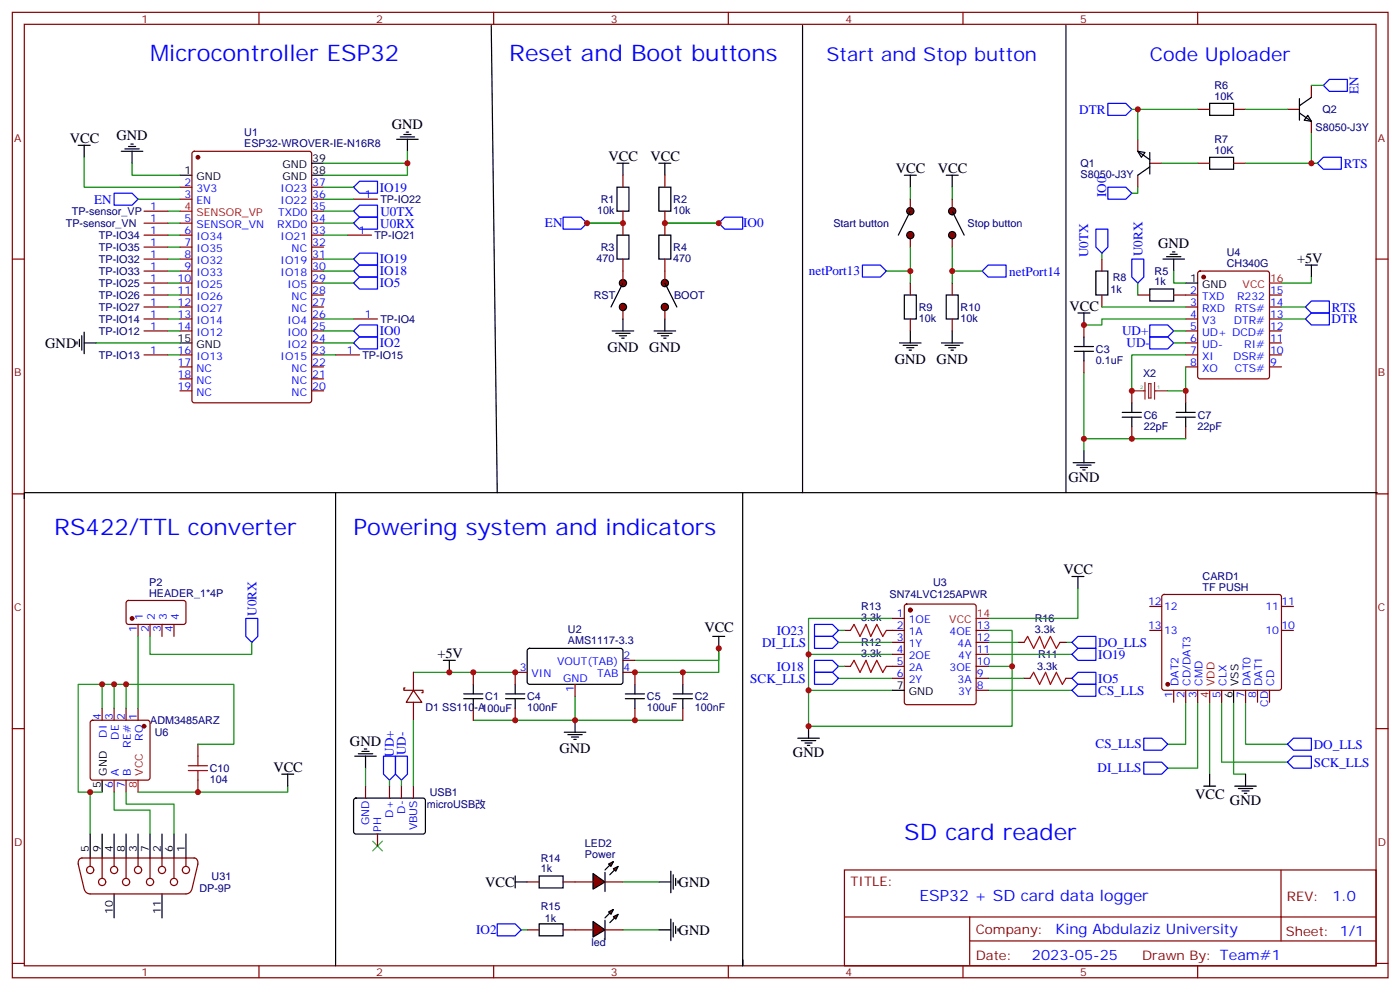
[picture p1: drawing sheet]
<svg xmlns="http://www.w3.org/2000/svg" width="413mm" height="292mm" viewBox="0 0 413 292" stroke-linecap="round" stroke-linejoin="round" font-family="sans-serif">
<g fill="none" stroke="#870000" stroke-width=".35">
<path d="M3.6 3.6h405.4v284.4h-405.4zM7.2 7.2h398.2v277.2h-398.2zM76.3 3.6v3.6M145.5 3.6v3.6M214.6 3.6v3.6M283.7 3.6v3.6M352.9 3.6v3.6M53 55.1h3.6M53 58.7h3.6M56.8 44.8l.5-.2h33.8l.7 .4v72.9l-.4 .7h-34.1l-.7-.4v-72.9zM91.8 55.1h3.6M91.8 58.7h3.6"/>
<path d="M3.6 76.3h3.6M53 76.3h3.6M53 65.7h3.6M53 69.3h3.6M53 72.8h3.6M53 79.8h3.6M91.8 76.3h3.6M91.8 62.2h3.6M91.8 65.7h3.6M91.8 69.3h3.6M91.8 72.8h3.6M91.8 79.8h3.6"/>
<path d="M405.4 76.3h3.6M53 83.4h3.6M53 86.9h3.6M53 90.4h3.6M53 93.9h3.6M53 97.5h3.6M91.8 83.4h3.6M91.8 86.9h3.6M91.8 90.4h3.6M91.8 93.9h3.6M91.8 97.5h3.6M195.9 90.4v3.5"/>
<path d="M53 104.5h3.6M53 108.1h3.6M53 111.6h3.6M53 115.1h3.6M91.8 101h3.6M91.8 104.5h3.6M91.8 108.1h3.6M91.8 111.6h3.6M91.8 115.1h3.6M3.6 145.5h3.6M405.4 145.5h3.6M3.6 214.6h3.6"/>
<path d="M405.4 214.6h3.6M248.8 256.2h156.6v28.2h-156.6zM377.4 256.2v20.9M248.8 270.1h156.5M285.7 277.1h119.6M285.7 270.1v14.1M3.6 283.7h3.6M76.3 284.4v3.6M145.5 284.4v3.6M214.6 284.4v3.6M283.7 284.4v3.6M352.9 284.4v3.6"/>
<path d="M405.4 283.7h3.6"/>
</g>
<path d="M53 51.6h3.6M91.8 51.6h3.6M91.8 48.1h3.6M53 101h3.6" fill="none" stroke="#000" stroke-width=".35"/>
<path d="M53 62.2h3.6" fill="none" stroke="#f00" stroke-width=".35"/>
<circle cx="58.3" cy="46.3" r=".53" fill="#870000" stroke="#870000" stroke-width=".35"/>
<circle cx="195.9" cy="83.4" r="1.06" fill="#870000" stroke="#000" stroke-width=".35"/>
<path d="M195.9 79.8v3.6" fill="none" stroke="#870000" stroke-width=".35"/>
<circle cx="195.9" cy="90.4" r="1.06" fill="#870000" stroke="#000" stroke-width=".35"/>
<path d="M195.9 83.4l3.5 7" fill="none" stroke="#000" stroke-width=".35"/>
<path d="M183.6 90.4v3.5" fill="none" stroke="#870000" stroke-width=".35"/>
<circle cx="183.6" cy="83.4" r="1.06" fill="#870000" stroke="#000" stroke-width=".35"/>
<path d="M183.6 79.8v3.6" fill="none" stroke="#870000" stroke-width=".35"/>
<circle cx="183.6" cy="90.4" r="1.06" fill="#870000" stroke="#000" stroke-width=".35"/>
<g fill="none" stroke="#000" stroke-width=".35">
<path d="M144.7 7.5l1.8 137.6h-139.3v1.8M236.5 7.5v137.6h-90M382.9 29v6.4M382.9 33.3l3.5 2.4M385.3 34l1.1 1.7-2.1-.3zM386.4 28.7l-3.5 2.5M181.8 55.1h3.5v7.1h-3.5zM181.8 48.1h3.5M183.6 48.1v3.5M194.1 55.1h3.6v7.1h-3.6zM194.1 48.1h3.6M195.9 48.1v3.5"/>
<path d="M266.5 51.6h3.5M268.2 51.6v3.5M278.8 51.6h3.5M280.6 51.6v3.5M335.2 44.6l2.2 .3-1.1 1.4zM335.2 44.6l3.6 2.4M338.8 44.9v6.4M338.8 49.1l-3.6 2.5M181.8 69.3h3.5v7h-3.5zM194.1 69.3h3.6v7h-3.6zM180.4 97.5h6.3M181.4 98.2h4.3"/>
<path d="M182.5 98.9h2.1M183.2 99.6h.7M183.6 83.4l-3.6 7M183.6 93.9v3.6M192.7 97.5h6.4M193.8 98.2h4.2M194.8 98.9h2.2M195.5 99.6h.8M195.9 93.9v3.6M268.2 97.5v3.5M280.6 97.5v3.5M265 101h6.4"/>
<path d="M266.1 101.7h4.2M267.2 102.4h2.1M267.9 103.1h.7M277.4 101h6.3M278.4 101.7h4.3M279.5 102.4h2.1M280.2 103.1h.7M218.8 145.1v139.3v-1.7M130.6 194.5h3.6M132.4 194.5v3.5M155.6 191.2l.4-.2h27.1l.5 .7-.1 9.4-.7 .4h-27l-.5-.7v-9.1zM210 187.4h3.5"/>
<path d="M211.8 187.4v3.6M136.6 205.8h5.7M136.6 204.4h5.7M139.5 201.5v2.9M139.5 205.8v2.8M149 205.8h5.6M149 204.4h5.6M151.8 201.5v2.9M151.8 205.8v2.8M166.3 215.7h6.3M167.3 216.4h4.3M168.4 217.1h2.1"/>
<path d="M169.1 217.8h.7M169.4 212.1v3.6M184.3 205.8h5.6M184.3 204.4h5.6M187.1 201.5v2.9M187.1 205.8v2.8M198.4 205.8h5.6M198.4 204.4h5.6M201.2 201.5v2.9M201.2 205.8v2.8M104.4 235.3l.5-.2h20l.4 .7v9.4l-.7 .4h-20l-.4-.7v-9.1zM104.5 222.7h6.4"/>
<path d="M105.6 222h4.2M106.6 221.3h2.2M107.4 220.6h.7M107.7 222.7v3.5"/>
</g>
<g fill="none" stroke="#870000" stroke-width=".35">
<path d="M379.3 32.2h3.6M386.4 25.2v3.5M386.4 35.7v3.6M183.6 51.6v3.5M195.9 51.6v3.5M335.2 41v3.6M335.2 51.6v3.5M338.8 48.1h3.5M183.6 62.2v7.1M183.6 76.3v3.5M195.9 62.2v7.1M195.9 76.3v3.5"/>
<path d="M268.2 69.3v3.5M121.8 198v5.3M139.5 198v3.5M155.3 198h-3.5v3.5M183.6 198h3.5v3.5M183.6 194.5h3.5M201.2 198v3.5M119.3 202.6h-.3v.7h2.8M121.8 203.3l2.5 3.5h-4.6zM121.8 203.3h2.8v.7h-.3M121.8 206.8v5.3M139.5 208.6v3.5"/>
<path d="M151.8 208.6v3.5M169.4 201.5v3.6M187.1 208.6v3.5M201.2 208.6v3.5M107.7 231.5v3.6M114.8 231.5v3.6M118.3 231.5v3.6M121.8 231.5v3.6M111.2 245.6v3.6"/>
</g>
<path d="M391.7 23.4h5.3v3.5h-5.3l-1.8-1.7zM326.4 55.1h5.3l1.8 1.8-1.8 1.8h-5.3zM165.9 64h5.3l1.8 1.7-1.8 1.8h-5.3zM213.5 64h5.3v3.5h-5.3l-1.7-1.8zM338.8 95.7h5.3l1.7 1.8-1.7 1.7h-5.3zM338.8 99.2h5.3l1.7 1.8-1.7 1.8h-5.3zM113 222.7h3.5v5.3l-1.7 1.8-1.8-1.8zM116.5 222.7h3.6v5.3l-1.8 1.8-1.8-1.8z" fill="none" stroke="#00f" stroke-width=".35"/>
<path d="M173 65.7h10.6M195.9 65.7h15.9M121.8 198h30M187.1 194.5h24.7v-3.5v7h-24.7M139.5 212.1h61.7M169.4 205.1v7" fill="none" stroke="#008700" stroke-width=".35"/>
<path d="M109.8 247.8l2.8 2.8M112.6 247.8l-2.8 2.8" fill="none" stroke="#3c3" stroke-width=".35"/>
<circle cx="268.2" cy="62.2" r="1.06" fill="#870000" stroke="#000" stroke-width=".35"/>
<path d="M268.2 58.7v3.5" fill="none" stroke="#870000" stroke-width=".35"/>
<circle cx="268.2" cy="69.3" r="1.06" fill="#870000" stroke="#000" stroke-width=".35"/>
<path d="M268.2 62.2l-3.5 7.1" fill="none" stroke="#000" stroke-width=".35"/>
<path d="M280.6 69.3v3.5" fill="none" stroke="#870000" stroke-width=".35"/>
<circle cx="280.6" cy="62.2" r="1.06" fill="#870000" stroke="#000" stroke-width=".35"/>
<path d="M280.6 58.7v3.5" fill="none" stroke="#870000" stroke-width=".35"/>
<circle cx="280.6" cy="69.3" r="1.06" fill="#870000" stroke="#000" stroke-width=".35"/>
<g fill="none" stroke="#000" stroke-width=".35">
<path d="M314.1 7.5v137.6h-77.6M356.4 30.4h7.1v3.6h-7.1zM356.4 46.3h7.1v3.5h-7.1zM280.6 62.2l3.5 7.1M322.9 79.8h3.5v7.1h-3.5zM342.7 76.3h6.3M343.7 75.6h4.2M344.8 74.9h2.1M345.5 74.2h.7M345.8 76.3v3.5M384.6 78.1h3.6M386.4 78.1v3.5"/>
<path d="M266.5 86.9h3.5v7h-3.5zM278.8 86.9h3.5v7h-3.5zM317.6 92.2h3.5M319.4 92.2v3.5M319.4 99.2v2.9M338.8 85.1h7v3.6h-7zM349.4 83.4h3.5M316.5 103.5h5.7M316.5 102.1h5.7M319.4 103.5v2.8M333.5 118.6v2.9M349.4 118.6v2.9"/>
<path d="M316.2 136.3h6.3M317.3 137h4.2M318.3 137.7h2.1M319 138.4h.7M319.4 132.8v3.5M330.7 122.9h5.6M330.7 121.5h5.6M333.5 122.9v2.8M346.5 122.9h5.7M346.5 121.5h5.7M349.4 122.9v2.8M314.1 145.1h91.7"/>
<path d="M315.8 169.8h3.6M317.6 169.8v3.5M235.1 217.4h6.3M236.1 218.1h4.2M237.2 218.8h2.1M237.9 219.5h.7M238.2 213.9v3.5M262.9 203.3h3.6M363.5 203.3v3.5M354.6 231.5h3.6M356.4 228v3.5M363.8 231.5h6.4"/>
<path d="M364.9 232.2h4.2M365.9 232.9h2.2M366.6 233.6h.7M367 228v3.5"/>
</g>
<g fill="none" stroke="#008700" stroke-width=".35">
<path d="M333.5 32.2h1.7v8.8M335.2 32.2h17.7M367 32.2h12.3M386.4 39.3v8.8h1.8M386.4 25.2h3.5M268.2 55.1v3.6M280.6 55.1v3.6M335.2 55.1v1.8h-1.7M342.3 48.1h10.6M367 48.1h19.4M261.2 79.8h7M268.2 72.8v10.6"/>
<path d="M280.6 72.8v10.6M280.6 79.8h8.8M324.7 74.5v1.8M345.8 79.8v3.6h3.6M324.7 90.4h24.7M335.2 83.4v3.5M345.8 97.5h3.6M349.4 93.9h-24.7v1.8h-5.3M377.6 90.4h7M377.6 93.9h7M386.4 81.6v1.8h-8.8M319.4 109.8v23"/>
<path d="M345.8 101h3.6M349.4 108.1v7h-5.3M349.4 104.5h-15.9v10.6M319.4 129.2h30M317.6 173.3v8.8h-26.5M247.1 189.2h15.8M247.1 199.8h15.8M247.1 185.7h1.7M247.1 196.3h1.7M262.9 182.1h-24.7v10.6M262.9 192.7h-24.7v10.6M291.1 185.7h7.1v28.2h-60v-10.6h24.7"/>
<path d="M291.1 189.2h8.9M291.1 192.7h24.7M291.1 199.8h10.6M291.1 196.3h7.1M314.1 189.2h1.7M291.1 203.3h24.7M349.4 206.8v12.4h-5.3M352.9 206.8v19.4h-8.8M356.4 206.8v21.2M359.9 206.8v17.7h19.4M363.5 206.8v21.2h3.5M367 206.8v12.4h12.3"/>
</g>
<g fill="none" stroke="#870000" stroke-width=".35">
<path d="M352.9 32.2h3.5M363.5 32.2h3.5M352.9 48.1h3.5M363.5 48.1h3.5M324.7 76.3v3.5M268.2 83.4v3.5M268.2 93.9v3.6M280.6 83.4v3.5M280.6 93.9v3.6M319.4 95.7v3.5M324.7 86.9v3.5M335.2 86.9h3.6"/>
<path d="M345.8 86.9h7.1M349.4 90.4h3.5M349.4 93.9h3.5M349.4 97.5h3.5M353.1 80l.5-.2h19.7l.7 .5 .1 30.6-.5 .6-20 .1-.7-.5v-30.6zM374.1 86.9h3.5M374.1 90.4h3.5M374.1 93.9h3.5M374.1 97.5h3.5M319.4 106.3v3.5M333.5 115.1v3.5M349.4 101h3.5"/>
<path d="M349.4 104.5h3.5M349.4 108.1h3.5M349.4 115.1v3.5M374.1 101h3.5M374.1 104.5h3.5M374.1 108.1h3.5M333.5 125.7v3.5M349.4 125.7v3.5M266.7 178.1l.5-.2h19.7l.5 .2 .2 .5v28.2l-.2 .5-.5 .2h-19.7l-.5-.2-.2-.5v-28.2zM338.8 178.6h3.5M342.5 175.3l.5-.2h33.9l.5 .2 .2 .5v26.8l-.3 .5-.4 .2h-33.9l-.5-.2-.2-.5v-26.8zM377.6 178.6h3.5"/>
<path d="M248.8 196.3h1.8M248.8 185.7h1.8M261.2 196.3h5.3M261.2 185.7h5.3M262.9 189.2h3.6M262.9 199.8h3.6M262.9 182.1h3.6M262.9 192.7h3.6M287.6 189.2h3.5M287.6 199.8h3.5M287.6 196.3h3.5M287.6 185.7h3.5"/>
<path d="M287.6 192.7h3.5M300 189.2h1.7M301.7 199.8h1.8M312.3 189.2h1.8M314.1 199.8h1.7M338.8 185.7h3.5M377.6 185.7h3.5M287.6 203.3h3.5M345.8 203.3v3.5M349.4 203.3v3.5M352.9 203.3v3.5M359.9 203.3v3.5"/>
<path d="M367 203.3v3.5M370.5 203.3v3.5M374.1 203.3v3.5"/>
</g>
<g fill="none" stroke="#00f" stroke-width=".35">
<path d="M326.4 30.4h5.3l1.8 1.8-1.8 1.8h-5.3zM388.2 48.1l1.7-1.8h5.3v3.5h-5.3zM254.1 78.1h5.3l1.8 1.7-1.8 1.8h-5.3zM289.4 79.8l1.7-1.7h5.3v3.5h-5.3zM322.9 67.5h3.5v5.3l-1.7 1.7-1.8-1.7zM333.5 76.3h3.5v5.3l-1.8 1.8-1.7-1.8zM384.6 90.4l1.8-1.7h5.3v3.5h-5.3zM386.4 92.2h5.3v3.5h-5.3l-1.8-1.8zM240 198h5.3l1.8 1.8-1.8 1.7h-5.3zM240 187.4h5.3l1.8 1.8-1.8 1.8h-5.3zM240 194.5h5.3l1.8 1.8-1.8 1.7h-5.3zM240 183.9h5.3l1.8 1.8-1.8 1.7h-5.3z"/>
<path d="M315.8 199.8l1.8-1.8h5.3v3.5h-5.3zM315.8 189.2l1.8-1.8h5.3v3.6h-5.3zM317.6 191h5.3v3.5h-5.3l-1.8-1.8zM317.6 201.5h5.3v3.6h-5.3l-1.8-1.8zM337 217.4h5.3l1.8 1.8-1.8 1.7h-5.3zM379.3 219.2l1.8-1.8h5.3v3.5h-5.3zM337 224.5h5.3l1.8 1.7-1.8 1.8h-5.3zM379.3 224.5l1.8-1.8h5.3v3.5h-5.3z"/>
</g>
<g fill="#870000" stroke="#870000" stroke-width=".35">
<circle cx="354.6" cy="81.6" r=".53"/>
<circle cx="268.2" cy="179.7" r=".53"/>
<circle cx="344.1" cy="201.5" r=".53"/>
</g>
<path d="M374.1 83.4h3.5M287.6 182.1h3.5M356.4 203.3v3.5" fill="none" stroke="#f00" stroke-width=".35"/>
<path d="M333.5 115.1h3.9M337.4 112.6v5M338.4 113h.7v4.2h-.7zM340.2 115.1h3.9M340.2 112.6v5" fill="none" stroke="#8c2424" stroke-width=".35"/>
<path d="M250.6 196.3l1-1.8 1.8 3.5 1.8-3.5 1.4 3.5 1.7-3.5 1.8 3.5 1.1-1.7M250.6 185.7l1-1.8 1.8 3.5 1.8-3.5 1.4 3.5 1.7-3.5 1.8 3.5 1.1-1.7M301.7 189.2l1.1-1.8 1.8 3.6 1.7-3.6 1.4 3.6 1.8-3.6 1.8 3.6 1-1.8M303.5 199.8l1.1-1.8 1.7 3.5 1.8-3.5 1.4 3.5 1.8-3.5 1.7 3.5 1.1-1.7" fill="none" stroke="#a10000" stroke-width=".35"/>
<g fill="#870000" stroke="#000" stroke-width=".35">
<path d="M174.7 257.3l3.6 2.5-3.6 2.1z"/>
<path d="M178.3 256.9v5.7z"/>
<path d="M178.3 256.2l1.4-1.4z"/>
<path d="M179.7 257.6l1.4-1.4z"/>
<path d="M179.3 254.5l1.4-.7-.7 1.4z"/>
<path d="M180.7 255.9l1.4-.7-.7 1.4z"/>
</g>
<path d="M155.3 259.8h3.6M165.9 259.8h8.8M178.3 259.8h5.3M155.3 273.9h3.6M165.9 273.9h3.5" fill="none" stroke="#870000" stroke-width=".35"/>
<path d="M151.8 259.8h3.5M151.8 258v3.5M158.9 258h7v3.5h-7zM158.9 272.1h7v3.5h-7z" fill="none" stroke="#000" stroke-width=".35"/>
<g fill="#870000" stroke="#000" stroke-width=".35">
<path d="M174.7 271.4l3.6 2.5-3.6 2.1z"/>
<path d="M178.3 271v5.7z"/>
<path d="M178.3 270.3l1.4-1.4z"/>
<path d="M179.7 271.7l1.4-1.4z"/>
<path d="M179.3 268.6l1.4-.7-.7 1.4z"/>
<path d="M180.7 270l1.4-.7-.7 1.4z"/>
</g>
<g fill="none" stroke="#870000" stroke-width=".35">
<path d="M104.2 58.7h7M42.4 62.2h7.1M42.4 65.7h7.1M42.4 69.3h7.1M42.4 72.8h7.1M42.4 76.3h7.1M42.4 79.8h7.1M102.4 69.3h7.1M42.4 83.4h7.1M42.4 86.9h7.1M42.4 90.4h7.1M42.4 93.9h7.1"/>
<path d="M42.4 97.5h7.1M104.2 93.9h7M42.4 104.5h7.1M98.9 104.5h7M37.4 177.1l.5-.3 16.5 .1 .4 .7-.1 5.9-.6 .4-16.5-.1-.5-.6v-5.6zM40.7 183.9v3.5M44.2 183.9v3.5M47.7 183.9v3.5M51.3 183.9v3.5M26.8 212.3l.5-.2h16.2l.5 .2 .2 .5v16.3l-.2 .5-.5 .2h-16.2l-.5-.3-.2-.4v-16.3zM30.1 208.6v3.5M33.6 208.6v3.5"/>
<path d="M37.1 208.6v3.5M40.7 208.6v3.5M58.3 219.2v3.5M33.6 229.8v3.5M37.1 229.8v3.5M58.3 229.8v3.5M23 254.5l1.8 7.4M24.1 252.7h33.2M24.2 252.7a1.4 1.4 0 0 0-1.1 1.9M26.6 252.7v2.5M30.1 252.7v6M33.6 252.7v2.5"/>
<path d="M37.1 252.7v6M40.7 252.7v2.5M44.2 252.7v6M47.7 252.7v2.5M51.3 252.7v6M54.8 252.7v2.5M57.1 252.7a1.31 1.31 0 0 1 1.1 1.9M58.3 254.5l-1.7 7.4M24.9 262a1.76 1.76 0 0 0 1.7 1.3h28.2a1.77 1.77 0 0 0 1.7-1.3M169.4 273.9h5.3M178.3 273.9h5.3"/>
<circle cx="26.6" cy="256.2" r="1.06"/>
<circle cx="30.1" cy="259.8" r="1.06"/>
<circle cx="33.6" cy="256.2" r="1.06"/>
<circle cx="37.1" cy="259.8" r="1.06"/>
<circle cx="40.7" cy="256.2" r="1.06"/>
<circle cx="44.2" cy="259.8" r="1.06"/>
<circle cx="47.7" cy="256.2" r="1.06"/>
<circle cx="51.3" cy="259.8" r="1.06"/>
<circle cx="54.8" cy="256.2" r="1.06"/>
</g>
<path d="M33.6 56.9h5.3l1.8 1.8-1.8 1.7h-5.3zM104.2 55.1l1.7-1.7h5.3v3.5h-5.3zM104.2 76.3l1.7-1.8h5.3v3.6h-5.3zM104.2 65.7l1.7-1.7h5.3v3.5h-5.3zM105.9 78.1h5.3v3.5h-5.3l-1.7-1.8zM105.9 60.4h5.3v3.6h-5.3l-1.7-1.8zM104.2 83.4l1.7-1.8h5.3v3.5h-5.3zM104.2 97.5l1.7-1.8h5.3v3.5h-5.3zM104.2 101l1.7-1.8h5.3v3.6h-5.3zM72.4 182.1h3.6v5.3l-1.8 1.8-1.8-1.8zM146.5 272.1h5.3l1.8 1.8-1.8 1.7h-5.3z" fill="none" stroke="#00f" stroke-width=".35"/>
<g fill="none" stroke="#008700" stroke-width=".35">
<path d="M24.8 46.3v8.8h28.2M38.9 48.1v3.5h14.1M40.7 58.7h12.3M95.4 55.1h8.8M95.4 58.7h8.8M95.4 48.1h24.7M120.1 44.6v7h-24.7M49.5 62.2h3.5M49.5 76.3h3.5M49.5 79.8h3.5M49.5 65.7h3.5M49.5 69.3h3.5"/>
<path d="M49.5 72.8h3.5M95.4 62.2h8.8M95.4 76.3h8.8M95.4 79.8h8.8M95.4 65.7h8.8M95.4 69.3h7M49.5 83.4h3.5M49.5 97.5h3.5M49.5 86.9h3.5M49.5 90.4h3.5M49.5 93.9h3.5M95.4 83.4h8.8"/>
<path d="M95.4 97.5h8.8M95.4 93.9h8.8M28.3 101h24.7M49.5 104.5h3.5M95.4 101h8.8M95.4 104.5h3.5M40.7 187.4v21.2M44.2 187.4v5.3h30v-3.5M30.1 201.5v7.1M33.6 201.5v7.1M37.1 201.5v7.1M58.3 219.2h10.6v-17.7h-45.9v31.8h3.6"/>
<path d="M121.8 212.1v19.4M30.1 233.3h-3.5v12.3M33.6 233.3v5.3h10.6v7M37.1 233.3v3.5h14.2v8.8M84.8 231.5v1.8h-44.1M107.7 226.2v5.3M114.8 229.8v1.7M118.3 229.8v1.7M183.6 259.8h10.5M153.6 273.9h1.7M183.6 273.9h10.5"/>
</g>
<g fill="none" stroke="#000" stroke-width=".35">
<path d="M119 39.6h2.1M119.7 38.9h.7M23 42.8h3.6M24.8 42.8v3.5M35.7 44.6h6.4M36.8 43.9h4.2M37.9 43.1h2.1M38.6 42.4h.7M38.9 44.6v3.5M116.9 41h6.3M117.9 40.3h4.3M120.1 41v3.6"/>
<path d="M23.4 99.9v2.2M24.1 98.9v4.2M24.8 97.8v6.4M22.7 100.6v.8M24.8 101h3.5M98.9 145.1v139.3M30.1 229.8v3.5M83 228h3.5M84.8 228v3.5M26.6 245.6v7.1M30.1 245.6v7.1M33.6 245.6v7.1"/>
<path d="M37.1 245.6v7.1M40.7 245.6v7.1M44.2 245.6v7.1M47.7 245.6v7.1M51.3 245.6v7.1M54.8 245.6v7.1M194.1 259.8h3.6M197.7 256.6v6.3M198.4 257.6v4.3M199.1 258.7v2.1M199.8 259.4v.7M33.6 263.3v7"/>
<path d="M47.7 263.3v7M194.1 273.9h3.6M197.7 270.7v6.3M198.4 271.7v4.3M199.1 272.8v2.1M199.8 273.5v.7"/>
</g>
<path d="M40.7 229.8v3.5" fill="none" stroke="#f00" stroke-width=".35"/>
<g fill="#870000" stroke="#870000" stroke-width=".35">
<circle cx="42.4" cy="213.9" r=".53"/>
<circle cx="38.9" cy="182.1" r=".53"/>
</g>
<path d="M55.5 226.9h5.6M55.5 225.5h5.6M58.3 222.7v2.8M58.3 226.9v2.9" fill="none" stroke="#a10000" stroke-width=".35"/>
<g fill="#c00">
<circle cx="195.9" cy="65.7" r=".88"/>
<circle cx="183.6" cy="65.7" r=".88"/>
<circle cx="169.4" cy="212.1" r=".88"/>
<circle cx="187.1" cy="212.1" r=".88"/>
<circle cx="151.8" cy="212.1" r=".88"/>
<circle cx="151.8" cy="198" r=".88"/>
<circle cx="187.1" cy="198" r=".88"/>
<circle cx="132.4" cy="198" r=".88"/>
<circle cx="173" cy="65.7" r=".88"/>
<circle cx="211.8" cy="65.7" r=".88"/>
<circle cx="139.5" cy="198" r=".88"/>
<circle cx="201.2" cy="198" r=".88"/>
<circle cx="211.8" cy="191" r=".88"/>
<circle cx="268.2" cy="79.8" r=".88"/>
<circle cx="280.6" cy="79.8" r=".88"/>
<circle cx="335.2" cy="32.2" r=".88"/>
<circle cx="386.4" cy="48.1" r=".88"/>
<circle cx="319.4" cy="95.7" r=".88"/>
<circle cx="333.5" cy="115.1" r=".88"/>
<circle cx="349.4" cy="115.1" r=".88"/>
<circle cx="319.4" cy="129.2" r=".88"/>
<circle cx="333.5" cy="129.2" r=".88"/>
<circle cx="238.2" cy="192.7" r=".88"/>
<circle cx="238.2" cy="203.3" r=".88"/>
<circle cx="238.2" cy="213.9" r=".88"/>
<circle cx="298.2" cy="196.3" r=".88"/>
<circle cx="120.1" cy="48.1" r=".88"/>
<circle cx="58.3" cy="233.3" r=".88"/>
<circle cx="26.6" cy="233.3" r=".88"/>
<circle cx="37.1" cy="201.5" r=".88"/>
<circle cx="33.6" cy="201.5" r=".88"/>
<circle cx="30.1" cy="201.5" r=".88"/>
</g>
<g font-size="6.7" fill="#00f">
<text x="44.2" y="18.1">Microcontroller ESP32</text>
<text x="150" y="18.1">Reset and Boot buttons</text>
<text x="16" y="157.4">RS422/TTL converter</text>
<text x="104.2" y="157.4">Powering system and indicators</text>
<text x="266.5" y="247.4">SD card reader</text>
</g>
<g font-size="5.6" fill="#00f">
<text x="243.5" y="18.1">Start and Stop button</text>
<text x="338.8" y="18.1">Code Uploader</text>
</g>
<text font-size="4.6" fill="#00f" x="270.9" y="265.3">ESP32 + SD card data logger</text>
<g font-size="4.2">
<text x="34.3" y="41.3">GND</text>
<text x="115.5" y="37.9">GND</text>
<text x="20.6" y="42.1">VCC</text>
<text x="179.3" y="47.4">VCC</text>
<text x="191.7" y="47.4">VCC</text>
<text x="264" y="50.9">VCC</text>
<text x="276.3" y="50.9">VCC</text>
<text x="341.2" y="73.1">GND</text>
<text x="382.2" y="77.4">+5V</text>
<text x="315.1" y="91.5">VCC</text>
<text x="13.3" y="102.4">GND</text>
<text x="179" y="103.6">GND</text>
<text x="191.3" y="103.6">GND</text>
<text x="263.6" y="107.1">GND</text>
<text x="276" y="107.1">GND</text>
<text x="314.8" y="141.9">GND</text>
<text x="313.4" y="169.1">VCC</text>
<text x="207.5" y="186.3">VCC</text>
<text x="128.9" y="193.8">+5V</text>
<text x="103.1" y="219.6">GND</text>
<text x="164.9" y="221.8">GND</text>
<text x="80.5" y="227.3">VCC</text>
<text x="233.6" y="223.1">GND</text>
<text x="352.1" y="235.4">VCC</text>
<text x="362.4" y="237.2">GND</text>
<text x="142.9" y="261.2">VCC</text>
<text x="200" y="261.2">GND</text>
<text x="200" y="275.3">GND</text>
</g>
<g font-size="4.2" fill="#00f">
<text x="392.6" y="265.5">1.0</text>
<text x="311" y="275">King Abdulaziz University</text>
<text x="304.1" y="282.9">2023-05-25</text>
</g>
<g font-size="3.9" fill="#00f">
<text x="400.3" y="27.7" transform="rotate(-90 400.3 27.7)">EN</text>
<text x="318" y="33.5">DTR</text>
<text x="395.9" y="49.4">RTS</text>
<text x="27.8" y="59.9">EN</text>
<text x="111.9" y="56.4">IO19</text>
<text x="325.9" y="58.1" transform="rotate(-90 325.9 58.1)">IO0</text>
<text x="112.1" y="63.6">U0TX</text>
<text x="112.1" y="67">U0RX</text>
<text x="160.6" y="67">EN</text>
<text x="219" y="67">IO0</text>
<text x="111.9" y="77.6">IO19</text>
<text x="320.7" y="75.8" transform="rotate(-90 320.7 75.8)">U0TX</text>
<text x="336.6" y="75.5" transform="rotate(-90 336.6 75.5)">U0RX</text>
<text x="111.9" y="81.1">IO18</text>
<text x="238.3" y="81">netPort13</text>
<text x="297.4" y="81.3">netPort14</text>
<text x="111.9" y="84.7">IO5</text>
<text x="392.3" y="95.3">DTR</text>
<text x="392.4" y="91.8">RTS</text>
<text x="111.9" y="98.8">IO0</text>
<text x="330.6" y="98.7">UD+</text>
<text x="111.9" y="102.3">IO2</text>
<text x="331.9" y="102.3">UD-</text>
<text x="75.6" y="181.3" transform="rotate(-90 75.6 181.3)">U0RX</text>
<text x="224.6" y="190.5">DI_LLS</text>
<text x="228.9" y="186.9">IO23</text>
<text x="323.6" y="190.5">DO_LLS</text>
<text x="228.9" y="197.5">IO18</text>
<text x="323.6" y="194">IO19</text>
<text x="221.1" y="201">SCK_LLS</text>
<text x="323.6" y="201.1">IO5</text>
<text x="323.6" y="204.6">CS_LLS</text>
<text x="322.8" y="220.3">CS_LLS</text>
<text x="387.1" y="220.5">DO_LLS</text>
<text x="116" y="222.9" transform="rotate(-90 116 222.9)">UD+</text>
<text x="119.5" y="222.5" transform="rotate(-90 119.5 222.5)">UD-</text>
<text x="323.4" y="227.5">DI_LLS</text>
<text x="387.1" y="225.8">SCK_LLS</text>
<text x="140.3" y="275.1">IO2</text>
</g>
<g font-size="3.9" fill="#800">
<text x="250.6" y="260.8">TITLE:</text>
<text x="379.2" y="265.5">REV:</text>
<text x="287.5" y="275">Company:</text>
<text x="378.9" y="275.6">Sheet: 1/1</text>
<text x="287.5" y="282.7">Date:</text>
<text x="336.5" y="282.8">Drawn By: Team#1</text>
</g>
<g font-size="3.2" fill="#800">
<text x="41.7" y="6.6">1</text>
<text x="110.9" y="6.6">2</text>
<text x="180" y="6.6">3</text>
<text x="249.2" y="6.6">4</text>
<text x="318.3" y="6.6">5</text>
<text x="4.2" y="41.7">A</text>
<text x="406" y="41.7">A</text>
<text x="4.2" y="110.9">B</text>
<text x="406" y="110.9">B</text>
<text x="4.2" y="180">C</text>
<text x="406" y="180">C</text>
<text x="4.2" y="249.2">D</text>
<text x="406" y="249.2">D</text>
<text x="41.7" y="287.4">1</text>
<text x="110.9" y="287.4">2</text>
<text x="180" y="287.4">3</text>
<text x="249.2" y="287.4">4</text>
<text x="318.3" y="287.4">5</text>
</g>
<g font-size="3.2" fill="#000080">
<text x="357.8" y="29.4">10K</text>
<text x="357.8" y="26.2">R6</text>
<text x="389.6" y="33.3">Q2</text>
<text x="72" y="40.1">U1</text>
<text x="387.6" y="38.6">S8050-J3Y</text>
<text x="72" y="43.4">ESP32-WROVER-IE-N16R8</text>
<text x="357.8" y="45.3">10K</text>
<text x="357.8" y="42.1">R7</text>
<text x="318.4" y="52.4">S8050-J3Y</text>
<text x="318.4" y="49.2">Q1</text>
<text x="112.1" y="59.8">TP-IO22</text>
<text x="177" y="59.8">R1</text>
<text x="198.4" y="59.8">R2</text>
<text x="21.2" y="63.3">TP-sensor_VP</text>
<text x="176" y="63">10k</text>
<text x="198.4" y="63">10k</text>
<text x="19.4" y="66.8">TP-sensor_VN</text>
<text x="29.2" y="70.4">TP-IO34</text>
<text x="110.3" y="70.4">TP-IO21</text>
<text x="245.6" y="66.9">Start button</text>
<text x="285.1" y="66.9">Stop button</text>
<text x="29.2" y="73.9">TP-IO35</text>
<text x="29.2" y="77.4">TP-IO32</text>
<text x="175.8" y="77.1">470</text>
<text x="177" y="73.9">R3</text>
<text x="198.4" y="77.1">470</text>
<text x="198.4" y="73.9">R4</text>
<text x="361.5" y="75.4">U4</text>
<text x="29.2" y="81">TP-IO33</text>
<text x="327.9" y="82.7">R8</text>
<text x="340.2" y="80.9">R5</text>
<text x="361.5" y="78.6">CH340G</text>
<text x="29.2" y="84.5">TP-IO25</text>
<text x="29.2" y="88">TP-IO26</text>
<text x="175" y="88">RST</text>
<text x="198.6" y="88">BOOT</text>
<text x="327.3" y="86.3">1k</text>
<text x="340.2" y="84.1">1k</text>
<text x="29.2" y="91.5">TP-IO27</text>
<text x="29.2" y="95.1">TP-IO14</text>
<text x="112.1" y="95.1">TP-IO4</text>
<text x="270.7" y="94.7">10k</text>
<text x="270.7" y="91.5">R9</text>
<text x="283" y="94.7">10k</text>
<text x="283" y="91.5">R10</text>
<text x="29.2" y="98.6">TP-IO12</text>
<text x="29.2" y="105.6">TP-IO13</text>
<text x="106.8" y="105.6">TP-IO15</text>
<text x="322.9" y="107.1">0.1uF</text>
<text x="322.9" y="103.9">C3</text>
<text x="336.8" y="111">X2</text>
<text x="337" y="123.3">C6</text>
<text x="352.9" y="123.3">C7</text>
<text x="337" y="126.5">22pF</text>
<text x="352.9" y="126.5">22pF</text>
<text x="44" y="172.6">P2</text>
<text x="274.9" y="172.7">U3</text>
<text x="354.4" y="170.9">CARD1</text>
<text x="44" y="175.8">HEADER_1*4P</text>
<text x="253.8" y="179.7">R13</text>
<text x="262.1" y="176.2">SN74LVC125APWR</text>
<text x="354.4" y="174">TF PUSH</text>
<text x="253.8" y="182.8">3.3k</text>
<text x="304.9" y="183.2">R16</text>
<text x="167.3" y="189.7">AMS1117-3.3</text>
<text x="167.3" y="186.5">U2</text>
<text x="253.8" y="190.3">R12</text>
<text x="304.9" y="186.4">3.3k</text>
<text x="253.8" y="193.4">3.3k</text>
<text x="305.6" y="197.4">3.3k</text>
<text x="305.9" y="193.9">R11</text>
<text x="125.3" y="209.4">D1 SS110-A100uF</text>
<text x="143" y="206.2">C1</text>
<text x="155.3" y="209.4">100nF</text>
<text x="155.3" y="206.2">C4</text>
<text x="190.6" y="209.4">100uF</text>
<text x="190.6" y="206.2">C5</text>
<text x="204.7" y="209.4">100nF</text>
<text x="204.7" y="206.2">C2</text>
<text x="44.3" y="213.3">ADM3485ARZ</text>
<text x="45.6" y="216.8">U6</text>
<text x="61.8" y="227.4">C10</text>
<text x="61.8" y="230.6">104</text>
<text x="125.8" y="237.9">microUSB改</text>
<text x="126.6" y="234.4">USB1</text>
<text x="172.4" y="249.5">LED2</text>
<text x="159.3" y="256.9">1k</text>
<text x="159.3" y="253.8">R14</text>
<text x="172.4" y="252.7">Power</text>
<text x="58.8" y="262.6">DP-9P</text>
<text x="62.3" y="259.1">U31</text>
<text x="159.4" y="268">R15</text>
<text x="160.5" y="271.5">1k</text>
<text x="174.3" y="278.5">led</text>
</g>
<g font-size="3.2">
<text x="92" y="47.7">39</text>
<text x="54.4" y="51.3">1</text>
<text x="57.9" y="53">GND</text>
<text x="83.2" y="53">GND</text>
<text x="83.2" y="49.5">GND</text>
<text x="92" y="51.3">38</text>
<text x="350.7" y="83">1</text>
<text x="354.2" y="84.8">GND</text>
<text x="52.3" y="100.6">15</text>
<text x="57.9" y="102.4">GND</text>
<text x="264.3" y="203">7</text>
<text x="364.9" y="202" transform="rotate(-90 364.9 202)">VSS</text>
<text x="267.8" y="204.7">GND</text>
<text x="363.1" y="205.5" transform="rotate(-90 363.1 205.5)">6</text>
<text x="29.7" y="232" transform="rotate(-90 29.7 232)">5</text>
<text x="31.5" y="228.5" transform="rotate(-90 31.5 228.5)">GND</text>
<text x="26.2" y="250.9" transform="rotate(-90 26.2 250.9)">5</text>
<text x="29.7" y="250.9" transform="rotate(-90 29.7 250.9)">9</text>
<text x="33.3" y="250.9" transform="rotate(-90 33.3 250.9)">4</text>
<text x="36.8" y="250.9" transform="rotate(-90 36.8 250.9)">8</text>
<text x="40.3" y="250.9" transform="rotate(-90 40.3 250.9)">3</text>
<text x="43.9" y="250.9" transform="rotate(-90 43.9 250.9)">7</text>
<text x="47.4" y="250.9" transform="rotate(-90 47.4 250.9)">2</text>
<text x="50.9" y="250.9" transform="rotate(-90 50.9 250.9)">6</text>
<text x="54.4" y="250.9" transform="rotate(-90 54.4 250.9)">1</text>
<text x="33.3" y="269.1" transform="rotate(-90 33.3 269.1)">10</text>
<text x="47.4" y="269.1" transform="rotate(-90 47.4 269.1)">11</text>
</g>
<g font-size="3.2" fill="#00f">
<text x="54.4" y="58.3">3</text>
<text x="54.4" y="54.8">2</text>
<text x="57.9" y="56.6">3V3</text>
<text x="82.7" y="56.6">IO23</text>
<text x="92" y="54.8">37</text>
<text x="92" y="58.3">36</text>
<text x="107.5" y="58.3">1</text>
<text x="44.2" y="61.8">1</text>
<text x="44.2" y="65.4">1</text>
<text x="54.4" y="65.4">5</text>
<text x="57.9" y="60.1">EN</text>
<text x="81.9" y="63.6">TXD0</text>
<text x="82.7" y="60.1">IO22</text>
<text x="92" y="61.8">35</text>
<text x="92" y="65.4">34</text>
<text x="44.2" y="68.9">1</text>
<text x="54.4" y="68.9">6</text>
<text x="57.9" y="70.7">IO34</text>
<text x="57.9" y="67.1">SENSOR_VN</text>
<text x="81.7" y="67.1">RXD0</text>
<text x="82.7" y="70.7">IO21</text>
<text x="92" y="68.9">33</text>
<text x="105.7" y="68.9">1</text>
<text x="44.2" y="72.4">1</text>
<text x="44.2" y="76">1</text>
<text x="54.4" y="76">8</text>
<text x="54.4" y="72.4">7</text>
<text x="57.9" y="77.7">IO32</text>
<text x="57.9" y="74.2">IO35</text>
<text x="82.7" y="77.7">IO19</text>
<text x="85.9" y="74.2">NC</text>
<text x="92" y="72.4">32</text>
<text x="92" y="76">31</text>
<text x="44.2" y="79.5">1</text>
<text x="44.2" y="83">1</text>
<text x="52.3" y="83">10</text>
<text x="54.4" y="79.5">9</text>
<text x="57.9" y="81.2">IO33</text>
<text x="82.7" y="81.2">IO18</text>
<text x="92" y="79.5">30</text>
<text x="92" y="83">29</text>
<text x="44.2" y="86.5">1</text>
<text x="52.3" y="86.5">11</text>
<text x="57.9" y="88.3">IO26</text>
<text x="57.9" y="84.8">IO25</text>
<text x="84.7" y="84.8">IO5</text>
<text x="85.9" y="88.3">NC</text>
<text x="92" y="86.5">28</text>
<text x="350.7" y="86.5">2</text>
<text x="354.2" y="88.3">TXD</text>
<text x="364.5" y="88.3">R232</text>
<text x="374.2" y="86.5">15</text>
<text x="44.2" y="90.1">1</text>
<text x="44.2" y="93.6">1</text>
<text x="52.3" y="93.6">13</text>
<text x="52.3" y="90.1">12</text>
<text x="57.9" y="95.4">IO14</text>
<text x="57.9" y="91.8">IO27</text>
<text x="84.7" y="95.4">IO4</text>
<text x="85.9" y="91.8">NC</text>
<text x="92" y="90.1">27</text>
<text x="92" y="93.6">26</text>
<text x="107.5" y="93.6">1</text>
<text x="350.7" y="90.1">3</text>
<text x="350.7" y="93.6">4</text>
<text x="354.2" y="91.8">RXD</text>
<text x="354.2" y="95.4">V3</text>
<text x="363.5" y="95.4">DTR#</text>
<text x="363.8" y="91.8">RTS#</text>
<text x="374.2" y="93.6">13</text>
<text x="374.2" y="90.1">14</text>
<text x="44.2" y="97.1">1</text>
<text x="52.3" y="97.1">14</text>
<text x="57.9" y="98.9">IO12</text>
<text x="84.7" y="98.9">IO0</text>
<text x="92" y="97.1">25</text>
<text x="92" y="100.6">24</text>
<text x="350.7" y="97.1">5</text>
<text x="350.7" y="100.6">6</text>
<text x="354.2" y="98.9">UD+ DCD#</text>
<text x="374.2" y="100.6">11</text>
<text x="374.2" y="97.1">12</text>
<text x="44.2" y="104.2">1</text>
<text x="52.3" y="107.7">17</text>
<text x="52.3" y="104.2">16</text>
<text x="57.9" y="105.9">IO13</text>
<text x="82.7" y="105.9">IO15</text>
<text x="84.7" y="102.4">IO2</text>
<text x="92" y="104.2">23</text>
<text x="92" y="107.7">22</text>
<text x="102.2" y="104.2">1</text>
<text x="350.7" y="104.2">7</text>
<text x="350.7" y="107.7">8</text>
<text x="354.2" y="102.4">UD-</text>
<text x="354.2" y="105.9">XI</text>
<text x="363.3" y="105.9">DSR#</text>
<text x="366.6" y="102.4">RI#</text>
<text x="374.2" y="107.7">9</text>
<text x="374.2" y="104.2">10</text>
<text x="52.3" y="111.2">18</text>
<text x="57.9" y="113">NC</text>
<text x="57.9" y="109.5">NC</text>
<text x="85.9" y="109.5">NC</text>
<text x="85.9" y="113">NC</text>
<text x="92" y="111.2">21</text>
<text x="354.2" y="109.5">XO</text>
<text x="363.8" y="109.5">CTS#</text>
<text x="52.3" y="114.8">19</text>
<text x="57.9" y="116.5">NC</text>
<text x="85.9" y="116.5">NC</text>
<text x="92" y="114.8">20</text>
<text x="338.3" y="178.3">12</text>
<text x="343" y="179.7">12</text>
<text x="372.8" y="179.7">11</text>
<text x="377.6" y="178.3">11</text>
<text x="42.1" y="182.6" transform="rotate(-90 42.1 182.6)">1</text>
<text x="45.6" y="182.6" transform="rotate(-90 45.6 182.6)">2</text>
<text x="49.1" y="182.6" transform="rotate(-90 49.1 182.6)">3</text>
<text x="52.7" y="182.6" transform="rotate(-90 52.7 182.6)">4</text>
<text x="264.3" y="181.8">1</text>
<text x="264.3" y="185.3">2</text>
<text x="267.8" y="183.6">1OE</text>
<text x="287.8" y="185.3">13</text>
<text x="338.3" y="185.3">13</text>
<text x="377.6" y="185.3">10</text>
<text x="40.3" y="186.1" transform="rotate(-90 40.3 186.1)">1</text>
<text x="43.9" y="186.1" transform="rotate(-90 43.9 186.1)">2</text>
<text x="47.4" y="186.1" transform="rotate(-90 47.4 186.1)">3</text>
<text x="50.9" y="186.1" transform="rotate(-90 50.9 186.1)">4</text>
<text x="264.3" y="188.8">3</text>
<text x="267.8" y="187.1">1A</text>
<text x="267.8" y="190.6">1Y</text>
<text x="279.8" y="187.1">4OE</text>
<text x="282.1" y="190.6">4A</text>
<text x="287.8" y="188.8">12</text>
<text x="343" y="186.7">13</text>
<text x="372.8" y="186.7">10</text>
<text x="153.1" y="197.7">3</text>
<text x="164.1" y="195.9">VOUT(TAB)</text>
<text x="183.7" y="194.1">2</text>
<text x="183.7" y="197.7">4</text>
<text x="264.3" y="192.4">4</text>
<text x="264.3" y="195.9">5</text>
<text x="267.8" y="194.1">2OE</text>
<text x="267.8" y="197.7">2A</text>
<text x="279.8" y="197.7">3OE</text>
<text x="282.3" y="194.1">4Y</text>
<text x="287.8" y="195.9">10</text>
<text x="287.8" y="192.4">11</text>
<text x="156.6" y="199.4">VIN</text>
<text x="165.9" y="200.8">GND</text>
<text x="169.1" y="203.7" transform="rotate(-90 169.1 203.7)">1</text>
<text x="175.9" y="199.4">TAB</text>
<text x="264.3" y="199.4">6</text>
<text x="267.8" y="201.2">2Y</text>
<text x="282.1" y="201.2">3A</text>
<text x="287.8" y="203">8</text>
<text x="287.8" y="199.4">9</text>
<text x="347.2" y="202" transform="rotate(-90 347.2 202)">DAT2</text>
<text x="350.8" y="202" transform="rotate(-90 350.8 202)">CD/DAT3</text>
<text x="354.3" y="202" transform="rotate(-90 354.3 202)">CMD</text>
<text x="361.4" y="202" transform="rotate(-90 361.4 202)">CLX</text>
<text x="368.4" y="202" transform="rotate(-90 368.4 202)">DAT0</text>
<text x="371.9" y="202" transform="rotate(-90 371.9 202)">DAT1</text>
<text x="375.5" y="202" transform="rotate(-90 375.5 202)">CD</text>
<text x="282.3" y="204.7">3Y</text>
<text x="345.5" y="205.5" transform="rotate(-90 345.5 205.5)">1</text>
<text x="349" y="205.5" transform="rotate(-90 349 205.5)">2</text>
<text x="352.5" y="205.5" transform="rotate(-90 352.5 205.5)">3</text>
<text x="359.6" y="205.5" transform="rotate(-90 359.6 205.5)">5</text>
<text x="366.6" y="205.5" transform="rotate(-90 366.6 205.5)">7</text>
<text x="370.2" y="205.5" transform="rotate(-90 370.2 205.5)">8</text>
<text x="373.7" y="208.1" transform="rotate(-90 373.7 208.1)">CD</text>
<text x="29.7" y="211.9" transform="rotate(-90 29.7 211.9)">4</text>
<text x="33.3" y="211.9" transform="rotate(-90 33.3 211.9)">3</text>
<text x="36.8" y="211.9" transform="rotate(-90 36.8 211.9)">2</text>
<text x="40.3" y="211.9" transform="rotate(-90 40.3 211.9)">1</text>
<text x="31.5" y="217.2" transform="rotate(-90 31.5 217.2)">DI</text>
<text x="35" y="217.9" transform="rotate(-90 35 217.9)">DE</text>
<text x="38.6" y="220.2" transform="rotate(-90 38.6 220.2)">RE#</text>
<text x="42.1" y="218.1" transform="rotate(-90 42.1 218.1)">RO</text>
<text x="33.3" y="232" transform="rotate(-90 33.3 232)">6</text>
<text x="35" y="228.5" transform="rotate(-90 35 228.5)">A</text>
<text x="36.8" y="232" transform="rotate(-90 36.8 232)">7</text>
<text x="38.6" y="228.5" transform="rotate(-90 38.6 228.5)">B</text>
<text x="119.3" y="239.6" transform="rotate(-90 119.3 239.6)">D-</text>
<text x="108.8" y="243" transform="rotate(-90 108.8 243)">GND</text>
<text x="112.3" y="244.9" transform="rotate(-90 112.3 244.9)">PH</text>
<text x="115.8" y="240.8" transform="rotate(-90 115.8 240.8)">D+</text>
<text x="122.9" y="244.6" transform="rotate(-90 122.9 244.6)">VBUS</text>
</g>
<g font-size="3.2" fill="#f00">
<text x="54.4" y="61.8">4</text>
<text x="57.9" y="63.6">SENSOR_VP</text>
<text x="374.2" y="83">16</text>
<text x="366.1" y="84.8">VCC</text>
<text x="279.7" y="183.6">VCC</text>
<text x="287.8" y="181.8">14</text>
<text x="357.8" y="202" transform="rotate(-90 357.8 202)">VDD</text>
<text x="356.1" y="205.5" transform="rotate(-90 356.1 205.5)">4</text>
<text x="40.3" y="232" transform="rotate(-90 40.3 232)">8</text>
<text x="42.1" y="228.5" transform="rotate(-90 42.1 228.5)">VCC</text>
</g>
<g font-size="1.4" fill="#238d23">
<text x="336" y="114.5">2</text>
<text x="340.9" y="114.5">1</text>
</g>
</svg>
